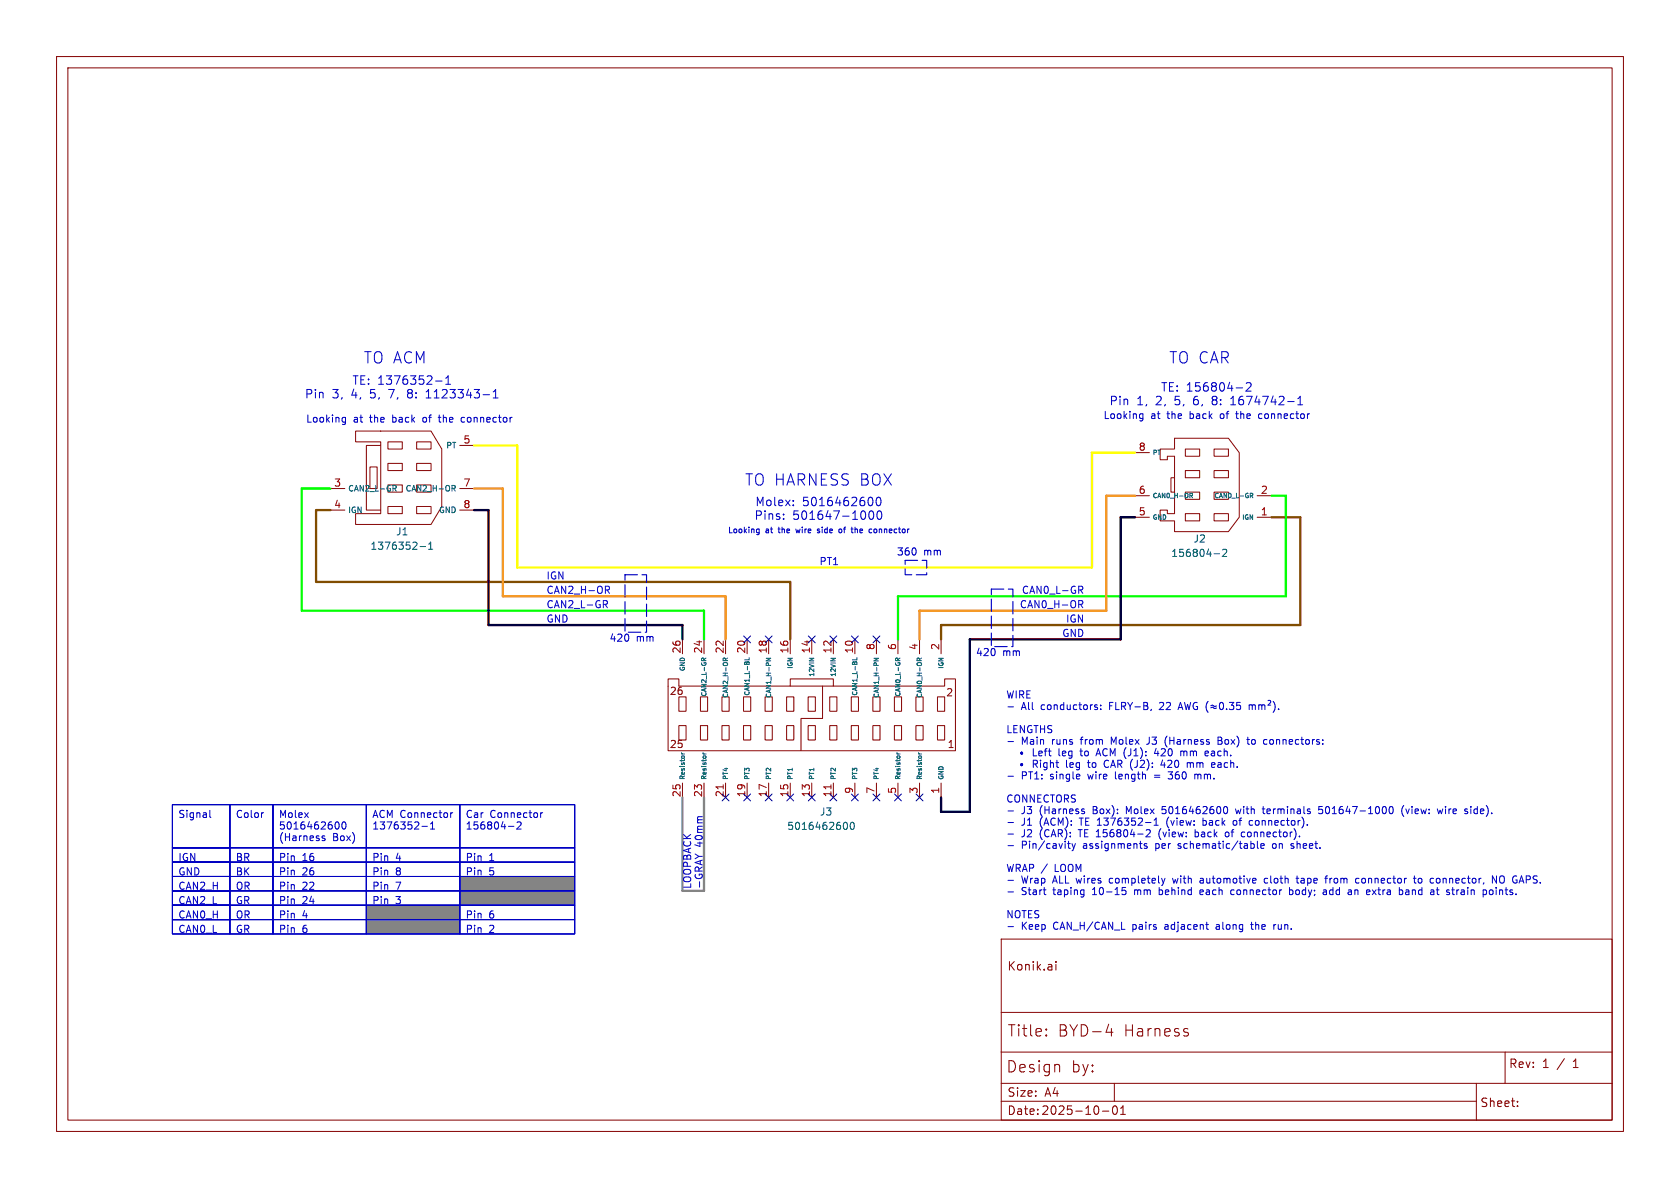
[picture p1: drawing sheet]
<svg xmlns="http://www.w3.org/2000/svg" width="297mm" height="210mm" viewBox="0 0 297 210" stroke-linecap="round" stroke-linejoin="round" font-family="sans-serif">
<g fill="none" stroke="#840000" stroke-width=".18">
<path d="M10 10h277v190h-277zM12 12h273v186h-273zM177 179h108M177 166h108v32h-108zM186.7 170v.1M186.7 170.5v1M177 191.5h108M177 186h108M177 194.7h84M185 183h.1l-.1 .1M185 183h-.1l.1 .1M185 181.9v.2"/>
<path d="M185 183v.1M185 181.9l.1 .1-.1 .1M185 181.9l-.1 .1 .1 .1M187.2 188.3l.1 1.2M194.9 196.4h1.1M196 181l-.5 1.5h1.3M196.5 181.8v1.3M196.8 195.6l.2-.1a.81 .81 0 0 1 .6 .6 .81 .81 0 0 1-.3 .8l-.1 .1a.81 .81 0 0 1-.4-1.4zM197 191.5v3.2M198.1 197h.9M198.1 195.9l.4-.4v1.5M209.8 182.5l.3 .3-.1 .2-.2 .1"/>
<path d="M209.8 181.8l.2 .1M261 191.5v6.5M266.1 186v5.5M268.3 195.5v.1M268.3 194.7v.1"/>
</g>
<g fill="#848484">
<path d="M81.3 154.9h20.3v2.6h-20.3z"/>
<path d="M81.3 157.5h20.3v2.5h-20.3z"/>
<path d="M64.8 160h16.5v2.6h-16.5z"/>
<path d="M64.8 162.6h16.5v2.5h-16.5z"/>
</g>
<g fill="none" stroke="#840000" stroke-width=".18">
<path d="M62.9 76.2h13.3l1.9 3.2v10.1l-1.9 3.2h-13.3v-1.9h4.4v-.6h-2.5v-11.5h2.5v-.6h-4.4zM67.3 78.7v11.5M68.6 78.1h2.5v1.3h-2.5zM73.7 78.1h2.5v1.3h-2.5zM81.3 78.7h2.5M205.1 79.4h2.5v-1.9h9.6l1.9 2.5v11.4l-1.9 2.6h-9.6v-1.9h-2.5v-1.9h1.3v.6h1.2v-3.8h-.6v-2.5h.6v-3.9h-1.2v.7h-1.3zM209.5 79.4h2.6v1.2h-2.6zM214.6 79.4h2.6v1.2h-2.6zM58.4 90.2h2.6M58.4 86.4h2.6M65.4 82.6h1.3v3.8h-1.3zM68.6 89.5h2.5v1.3h-2.5z"/>
<path d="M68.6 85.7h2.5v1.3h-2.5zM68.6 81.9h2.5v1.3h-2.5zM73.7 89.5h2.5v1.3h-2.5zM73.7 85.7h2.5v1.3h-2.5zM73.7 81.9h2.5v1.3h-2.5zM81.3 90.2h2.5M81.3 86.4h2.5M200.7 80h2.5M200.7 87.6h2.5M200.7 91.4h2.5M207.6 84.5v2.5M209.5 83.2h2.6v1.3h-2.6z"/>
<path d="M209.5 87h2.6v1.3h-2.6zM209.5 90.8h2.6v1.3h-2.6zM214.6 83.2h2.6v1.3h-2.6zM214.6 87h2.6v1.3h-2.6zM214.6 90.8h2.6v1.3h-2.6zM222.2 87.6h2.6M222.2 91.4h2.6M120.6 113v2.6M124.5 113v2.6M128.3 113v2.6M132.1 113v2.6M135.9 113v2.6"/>
<path d="M139.7 113v2.6M143.5 113v2.6M147.3 113v2.6M151.1 113v2.6M154.9 113v2.6M158.7 113v2.6M162.6 113v2.6M166.4 113v2.6M118.1 120h1.9v1.3h19.7v-1.3h7.6v1.3h19.7v-1.3h1.9v12.7h-50.8zM120 123.2h1.3v2.5h-1.3zM120 128.3h1.3v2.5h-1.3zM120.6 138.4v2.6"/>
<path d="M123.8 123.2h1.3v2.5h-1.3zM123.8 128.3h1.3v2.5h-1.3zM124.5 138.4v2.6M127.6 123.2h1.3v2.5h-1.3zM127.6 128.3h1.3v2.5h-1.3zM128.3 138.4v2.6M131.4 123.2h1.3v2.5h-1.3zM131.4 128.3h1.3v2.5h-1.3zM132.1 138.4v2.6M135.3 123.2h1.2v2.5h-1.2zM135.3 128.3h1.2v2.5h-1.2zM135.9 138.4v2.6"/>
<path d="M139.1 123.2h1.2v2.5h-1.2zM139.1 128.3h1.2v2.5h-1.2zM139.7 121.3h7.6M139.7 138.4v2.6M142.9 123.2h1.2v2.5h-1.2zM142.9 128.3h1.2v2.5h-1.2zM143.5 138.4v2.6M145.4 121.3v5.7h-3.8v5.7M146.7 123.2h1.3v2.5h-1.3zM146.7 128.3h1.3v2.5h-1.3zM147.3 138.4v2.6M150.5 123.2h1.3v2.5h-1.3z"/>
<path d="M150.5 128.3h1.3v2.5h-1.3zM151.1 138.4v2.6M154.3 123.2h1.3v2.5h-1.3zM154.3 128.3h1.3v2.5h-1.3zM154.9 138.4v2.6M158.1 123.2h1.3v2.5h-1.3zM158.1 128.3h1.3v2.5h-1.3zM158.7 138.4v2.6M161.9 123.2h1.3v2.5h-1.3zM161.9 128.3h1.3v2.5h-1.3zM162.6 138.4v2.6M165.7 123.2h1.3v2.5h-1.3z"/>
<path d="M165.7 128.3h1.3v2.5h-1.3zM166.4 138.4v2.6"/>
</g>
<g fill="none" stroke="#006464" stroke-width=".18">
<path d="M69.5 85.8h.4l.1 .2-.1 .3h-.4M69.7 86.3l.3 .5M74.3 96.6h.9M75.8 97.1h.7M75.8 96.2l.3-.4v1.3M79.9 85.8h.4l.2 .2-.1 .3h-.5M80.1 86.3l.4 .5M210.4 87.2h.3l.1 .1-.1 .3h-.3M210.6 87.6l.2 .4M214.6 97.9h1M216.1 97.2l.5-.1 .3 .4-.8 .9h.8M221 87.2h.3l.2 .1-.1 .3h-.4"/>
<path d="M221.2 87.6l.3 .4M124 116.8v-.3l.2-.2 .2 .1v.4M124.8 116.3l-.4 .3M127.8 116.8v-.3l.2-.2 .2 .1 .1 .4M128.6 116.3l-.3 .3M132.4 116.3v.3h-.8M135.5 116.4h.8l-.8 .4h.8M143.1 116.4h.8l-.8 .4M146.9 116.4h.8l-.8 .4M151.5 116.3v.3h-.8M154.5 116.4h.8l-.8 .4h.8M158.3 116.8v-.3l.2-.2 .2 .1v.4"/>
<path d="M159.1 116.3l-.4 .3M162.1 116.8v-.3l.2-.2 .2 .1v.4M162.9 116.3l-.4 .3M120.5 133.3h.5M120.5 133.1l.1 .2M124.3 133.3h.5M124.3 133.1l.1 .2M158.6 133.3h.5M158.6 133.1l.1 .2M162.4 133.3h.5M162.4 133.1l.1 .2M149.4 145.4a.68 .68 0 0 1 .4 .6 .68 .68 0 0 1-.4 .6"/>
<path d="M150.4 145.5l.2-.1a.68 .68 0 0 1 .4 .6 .68 .68 0 0 1-.4 .6l-.2-.1-.1-.4z"/>
</g>
<path d="M127.9 138.7v.8M146.9 138.7v.8" fill="none" stroke="#a90000" stroke-width=".18"/>
<path d="M106.7 106.2h.4l.3 .2-.1 .4h-.6M107 106.8l.4 .6M107 103.6h.5l.2 .3-.1 .3-.6 .1M107.3 104.3l.4 .6M190.7 106.2h.5l.2 .2-.1 .4h-.6M190.7 103.6h.5l.2 .3-.1 .3-.6 .1M191 106.8l.4 .6M191 104.3l.4 .6" fill="none" stroke="#00f" stroke-width=".18"/>
<g fill="none" stroke="#0000c2" stroke-width=".18">
<path d="M60.7 73.8h.4M61.1 73.8v1l-.1 .2h-.3M61.1 74.6h-.4M75.3 70.3h.9M75.5 69.2l-.2 .1M77 67.4h1.2M77.5 73.8h.5M77.7 73.4v1.2M78.8 67.9h.9M78.8 66.9l.4-.5v1.5M82 73.8h-.4l-.1 .2 .1 .5 .4 .1M85.4 69.8h1.1"/>
<path d="M87.2 70.3h.8M87.2 69.3l.4-.5v1.5M201.7 73.1l.4 .1M202.1 73.1v1.1l-.2 .2h-.3M202.1 73.9l-.4 .1M217.6 71.6h.8M217.7 70.4l-.1 .1M218.4 73.1h.5M218.5 68.6h1.2M218.6 72.7l.1 1.2M220.3 67.8l.6-.2 .2 .2 .1 .3-.9 1h.9M223 73.1l-.4 .1-.1 .2 .1 .5 .4 .1"/>
<path d="M227.6 71h1.2M229.4 71.6h.9M229.4 70.5l.5-.4v1.5M133.8 94.1h.4M133.8 93.6h.4M134.2 93.5v.8l-.3 .2M138.5 91.7v.1M138.5 90.9v.1M140.2 89.3v.1M140.2 88.5v.1M140.7 93.5l.2 .7M144.5 94.1l.3 .1"/>
<path d="M144.8 93.5l-.3 .2v.1l.3 .1M148.4 93.6l.1-.1 .3 .1-.1 .5h-.3zM151.2 93.2v1M151.3 93.5l-.1 .1M154 90.3a.81 .81 0 0 1 .5 .6 .81 .81 0 0 1-.3 .8l-.1 .1a.81 .81 0 0 1-.4-1.3M154 87.9a.94 .94 0 0 1 0 1.5M154.8 93.5l-.3 .2v.4l.3 .1M155 88l.2-.1a.81 .81 0 0 1 .6 .6 .81 .81 0 0 1-.3 .8l-.1 .1a.81 .81 0 0 1-.4-1.4zM155.2 90.5l.2-.2a.81 .81 0 0 1 .6 .6 .81 .81 0 0 1-.3 .8l-.2 .1a.81 .81 0 0 1-.3-1.3zM178.2 125h1M178.2 131.1h1M178.2 137.2h1"/>
<path d="M190.9 132.8h.5M191.1 132.3v1.3M192.2 134.8h.5M192.4 134.4l.1 1.2M193.7 125l.3 .1v.2l-.1 .1h-.3M193.7 124.6l.3 .1M193.9 133.3h.6M194.2 132.3l-.5 1.3M194.6 125.3v.1M194.6 124.7v.1M195.3 134.7v.7l.3 .3M203 131.5l-.3 .1"/>
<path d="M204.1 137h1M204.1 137.4h1M204.4 132.3l-.3 .9h.8M204.7 132.8v.8M205.5 134.3l-.3 .9h.8M205.8 134.8v.9M206.3 130.1a1.46 1.46 0 0 0 0 2M206.5 137.6l.5 .1M207.3 136.4l-.4 .5h.1M208.3 125.4l.4-1.2 .4 1.2M208.4 125.1h.6M209.2 132.8l.1 .2"/>
<path d="M209.3 133v.6M209.3 132.8v.2M209.4 124.2l.3 1.2 .3-.9 .2 .9 .3-1.2M210 134.9l.3-.1 .1 .2M210.4 135v.7M210.9 134.9l-.3-.1-.2 .2M211.2 136.9v.8M211.2 137l.4-.1 .2 .1M211.6 124.2a.59 .59 0 0 0-.7 .6 .59 .59 0 0 0 .7 .6l.1-.5h-.2M213.6 132.8v.3l-.6 .1M213.6 124a1.46 1.46 0 0 0 0 1.9M214.1 125.1l.2-.1 .5 .3 .2-.2"/>
<path d="M214.1 124.8l.2-.1 .5 .2 .2-.1M214.2 133.2v.4M214.7 134.9l.1 .2-.6 .1M215.3 130.9h.5M215.3 135.2v.4M215.7 124.3l.2-.1a.68 .68 0 0 1 .4 .6 .68 .68 0 0 1-.4 .6l-.2-.1-.1-.3zM215.8 130.9l.1 .1M215.9 130.4l-.6-.1v1.3l.6-.1M215.9 130.8l-.1 .1M216.8 125.3v.1M217.3 124.2h.8l-.4 .5 .4 .1v.5l-.2 .1-.6-.1M219.3 124.2h-.6l-.1 .6 .2-.1h.4l.1 .2v.4l-.2 .1-.5-.1"/>
<path d="M220.4 130.7h.5M220.6 130.3v1.1l.3 .2M220.8 124.7l.4-.1 .2 .2M220.8 124.6v.8M221.4 124.8l.2-.2 .3 .1v.7M221.4 124.8v.6M222.5 124.7l.4-.1 .2 .2M222.5 124.6v.8M223.1 124.8l.2-.2 .3 .1v.7M223.1 124.8v.6M223.6 130.7l.4 .1M224 131.5l-.4 .1"/>
<path d="M224.2 123.9l.3-.1 .1 .2v.2l-.4 .5h.4M225.1 124a1.46 1.46 0 0 1 0 1.9M226 125.3v.1M30.5 142.2h10.1v7.7h-10.1zM30.5 149.9h10.1v2.5h-10.1zM30.5 152.4h10.1v2.5h-10.1zM30.5 154.9h10.1v2.6h-10.1zM30.5 157.5h10.1v2.5h-10.1zM30.5 142.2h71.1v22.9h-71.1zM30.5 149.9h71.1M30.5 152.4h10.1M30.5 154.9h10.1"/>
<path d="M30.5 157.5h10.1M37.1 143.2v1.1l.2 .2M40.6 142.2h7.7v7.7h-7.7zM40.6 149.9h7.7v2.5h-7.7zM40.6 152.4h7.7v2.5h-7.7zM40.6 154.9h7.7v2.6h-7.7zM40.6 157.5h7.7v2.5h-7.7zM40.6 142.2v22.9M46.6 143.7h-.3M48.3 142.2h16.5v7.7h-16.5zM48.3 149.9h16.5v2.5h-16.5zM48.3 152.4h16.5v2.5h-16.5z"/>
<path d="M48.3 154.9h16.5v2.6h-16.5zM48.3 157.5h16.5v2.5h-16.5zM48.3 142.2v22.9M56.9 148l.6 .4-.2 .2-.4-.1M57.4 147.8h-.3l-.2 .1M59.5 145.3a.68 .68 0 0 1 .5 .6 .68 .68 0 0 1-.5 .7M60.6 145.4l.1-.1a.68 .68 0 0 1 .5 .6 .68 .68 0 0 1-.5 .7l-.1-.2-.2-.3zM64.8 142.2h16.5v7.7h-16.5zM64.8 149.9h16.5v2.5h-16.5zM64.8 152.4h16.5v2.5h-16.5zM64.8 154.9h16.5v2.6h-16.5zM64.8 157.5h16.5v2.5h-16.5z"/>
<path d="M64.8 142.2v22.9M74.6 146.1h1M76.1 146.6h.7M76.3 145.5l-.2 .2M76.5 145.3v1.3M79.7 143.7v.8M80 143.7l-.3 .2M81.3 142.2h20.3v7.7h-20.3zM81.3 149.9h20.3v2.5h-20.3zM81.3 152.4h20.3v2.5h-20.3zM81.3 154.9h20.3v2.6h-20.3zM81.3 157.5h20.3v2.5h-20.3z"/>
<path d="M81.3 142.2v22.9M89.9 146.1h1M92.1 145.5v.3l-.8 .8h.8M95.6 143.7v.8M95.9 143.7l-.3 .2M122.9 151l.7 .4M178.2 143.4h1M178.2 145.4h1M178.2 147.4h1M178.2 149.5h1M178.2 155.6h1M178.2 157.7h1"/>
<path d="M184.8 158.2h.1M188.9 148.7v1.1l.3 .2M189.5 149.1l.3 .9M189.8 150l-.3 .4M190.1 149.1l-.3 .9M191.6 143.4l.1 .2-.1 .2M191.6 143l.1 .1M198.5 157.4h-.1M198.8 157.4l.3 .2-.1 .4-.2 .2-.4-.1M202.5 145.4h1M202.8 149.2l-.3-.1-.2 .2v.2l.5 .1v.3h-.5M203.1 146.7l.3 .2-.1 .3-.7 .7h.8"/>
<path d="M204 145.9h.8M204 145l.4-.4v1.3M204.9 156.9v1.3M204.9 158.1l.2 .1M205 146.8l-.1 .5 .1 .7M205.4 155.3l.3 .8M205.4 143.7l.2 .1M205.7 156.1l-.2 .3M206 155.3l-.3 .8M206.1 142.6h-.6l-.1 .6 .2-.1M206.4 144.8l-.1 .5 .1 .7M207.3 155.3l.2 .8"/>
<path d="M211.3 147.9h.3M211.3 146.7v1.2M212.6 157.3h-.3l-.2 .2 .1 .6 .4 .1M212.6 155.3h-.4M212.6 155.6h-.3l-.2 .2 .1 .2 .4 .1M212.7 145.8l.3 .1M212.7 144.6v1.3M212.7 157.6l-.6 .1M213 145l-.3 .1M216.4 142.7l.2-.1a.68 .68 0 0 1 .4 .6 .68 .68 0 0 1-.4 .6l-.2-.1M217.1 147.1h-.3l-.2 .2 .1 .5 .1 .1h.3M218.2 157.4l-.4-.1-.2 .2 .1 .6h.5"/>
<path d="M218.4 143l.3 .8 .2-.6M218.5 145.1l-.3-.1-.2 .3 .1 .5 .1 .1 .3-.1M219.7 147.1h.4M220.1 147.9h-.4M221.1 145l.3 .1M221.4 145.8l-.3 .1M221.6 149.2l.1 .5-.2 .3M222.3 148.7v1.1l.2 .2M223 149.2v.7h.4M223.1 143h.5M223.3 142.6v1.1l.3 .1M223.4 149.2l.1 .2-.6 .2"/>
<path d="M224.1 155.3h-.4l-.2 .2 .1 .5h.5M225.1 149.2l-.1 .2 .1 .5M228 157.4l.3-.1 .3 .2-.1 .6h-.5M228 156.9v1.3M228.2 149.9l.4 .1M228.3 149.2v.3l.3 .1M229.1 155.3h.5M229.3 154.8v1.1l.3 .2M233.8 142.6h-.6l-.1 .6 .5-.1 .2 .2M233.8 143.6l-.2 .2-.5-.1M234 158.1h.5M234.2 155.3h.5"/>
<path d="M234.4 157.4l.1 .8M234.5 157.6l-.5 .1M234.7 154.8l-.3 .1M235.1 155.3v.8M235.2 155.3l-.1 .2M238.7 157.3l.2 .2v.7M238.9 158.1l-.1 .1M238.9 157.6l-.1 .1M239.8 155.3h.5M239.8 156h.5M240.8 155.4v.6M242.6 157.3l.7 .9"/>
<path d="M243.3 157.3l-.7 .9M245.8 142.6h.1a.68 .68 0 0 1 .4 .6 .68 .68 0 0 1-.4 .6 .84 .84 0 0 1-.1-1.2zM247.9 157.4v.6M248.2 142.4a1.46 1.46 0 0 0 0 1.9M248.5 157.4h.5M248.5 143l.3 .8M249 157.7h-.3l-.2 .1v.3l.5 .1M249.9 155.3h.4M250 154.8v1.1l.3 .2M251.3 155.4l-.3-.1-.3 .2 .1 .5 .3 .1 .2-.1M253.9 157.3h.5M254.1 156.9v1.1l.3 .2"/>
<path d="M254.1 143l.2 .8 .3-.6 .2 .6 .3-.8M254.5 155.3h-.3l-.3 .2 .1 .5 .2 .1 .3-.1M257.5 157.3v.9M257.8 157.3l-.3 .2M260 142.6v.1M260 143v.8M263.4 157.4l.3-.1 .3 .2v.4l-.3 .3-.3-.1-.1-.2zM264.6 154.8v1.3l-.8-1.3v1.3M265.7 154.8a.43 .43 0 0 0-.6 .5v.4a.43 .43 0 0 0 .6 .4M30.5 160h10.1v2.6h-10.1zM30.5 162.6h10.1v2.5h-10.1zM30.5 160h10.1"/>
<path d="M30.5 162.6h10.1M40.6 160h7.7v2.6h-7.7zM40.6 162.6h7.7v2.5h-7.7zM48.3 160h16.5v2.6h-16.5zM48.3 162.6h16.5v2.5h-16.5zM64.8 160h16.5v2.6h-16.5zM64.8 162.6h16.5v2.5h-16.5zM81.3 160h20.3v2.6h-20.3zM81.3 162.6h20.3v2.5h-20.3zM178.2 163.8h1M213.2 163.4h.4M213.5 164.3h.1"/>
<path d="M215.2 163.4l-.2 .1M215.2 163.8l-.2 .2 .2 .3M221.1 163.4h.5M221.3 163v1.1l.3 .2M225.2 163.4v.9M225.6 163.4l-.4 .3"/>
</g>
<path d="M83.8 78.7h7.6v21.6h101.6v-20.3h7.7" fill="none" stroke="#ff0" stroke-width=".41"/>
<path d="M83.8 86.4h5.1v19h39.4v7.6M200.7 87.6h-5.1v20.4h-33v5" fill="none" stroke="#f90" stroke-width=".41"/>
<path d="M58.4 86.4h-5.1v21.6h71.2v5M224.8 87.6h2.5v17.8h-68.6v7.6" fill="none" stroke="#0f0" stroke-width=".41"/>
<path d="M58.4 90.2h-2.5v12.7h83.8v10.1M224.8 91.4h5.1v19.1h-63.5v2.5" fill="none" stroke="#804d00" stroke-width=".41"/>
<path d="M83.8 90.2h2.6v20.3h34.2v2.5M200.7 91.4h-2.6v21.6h-26.7v30.5h-5v-2.5" fill="none" stroke="#000" stroke-width=".41"/>
<path d="M120.6 141v16.5h3.9v-16.5" fill="none" stroke="#848484" stroke-width=".41"/>
<g fill="none" stroke="#000084" stroke-width=".18">
<path d="M131.5 112.4l1.2 1.2M132.7 112.4l-1.2 1.2M135.3 112.4l1.2 1.2M136.5 112.4l-1.2 1.2M142.9 112.4l1.2 1.2M144.1 112.4l-1.2 1.2M146.7 112.4l1.2 1.2M147.9 112.4l-1.2 1.2M150.5 112.4l1.2 1.2M151.7 112.4l-1.2 1.2M154.3 112.4l1.2 1.2M155.5 112.4l-1.2 1.2"/>
<path d="M127.7 140.4l1.2 1.2M128.9 140.4l-1.2 1.2M131.5 140.4l1.2 1.2M132.7 140.4l-1.2 1.2M135.3 140.4l1.2 1.2M136.5 140.4l-1.2 1.2M139.1 140.4l1.2 1.2M140.3 140.4l-1.2 1.2M142.9 140.4l1.2 1.2M144.1 140.4l-1.2 1.2M146.7 140.4l1.2 1.2M147.9 140.4l-1.2 1.2"/>
<path d="M150.5 140.4l1.2 1.2M151.7 140.4l-1.2 1.2M154.3 140.4l1.2 1.2M155.5 140.4l-1.2 1.2M158.1 140.4l1.3 1.2M159.4 140.4l-1.3 1.2M162 140.4l1.2 1.2M163.2 140.4l-1.2 1.2"/>
</g>
<path d="M160 99.1h3.8v2.5h-3.8zM110.5 101.6h3.8v10.2h-3.8zM175.3 104.1h3.8v10.2h-3.8z" fill="none" stroke="#0000c2" stroke-width=".2" stroke-dasharray="2.2 .8"/>
<g font-size="2.8" fill="#0000c2">
<text x="64.2" y="64.5">TO ACM</text>
<text x="206.6" y="64.5">TO CAR</text>
<text x="131.7" y="86.1">TO HARNESS BOX</text>
</g>
<g font-size="2.8" fill="#840000">
<text x="178" y="183.5">Title:</text>
<text x="186.9" y="183.5">BYD-4</text>
<text x="198.6" y="183.5">Harness</text>
<text x="177.8" y="189.8">Design</text>
<text x="189.3" y="189.8">by:</text>
</g>
<g font-size="2.1" fill="#0000c2">
<text x="53.8" y="70.6">Pin</text>
<text x="58.7" y="70.6">3,</text>
<text x="62.1" y="70.6">4,</text>
<text x="62.2" y="68.2">TE: 1376352-1</text>
<text x="65.6" y="70.6">5,</text>
<text x="69" y="70.6">7,</text>
<text x="72.5" y="70.6">8:</text>
<text x="75.9" y="70.6">1123343-1</text>
<text x="196.1" y="71.8">Pin</text>
<text x="200.9" y="71.8">1,</text>
<text x="204.4" y="71.8">2,</text>
<text x="205.2" y="69.4">TE: 156804-2</text>
<text x="207.8" y="71.8">5,</text>
<text x="211.3" y="71.8">6,</text>
<text x="214.7" y="71.8">8:</text>
<text x="218.2" y="71.8">1674742-1</text>
<text x="133.5" y="89.7">Molex:</text>
<text x="141.8" y="89.7">5016462600</text>
<text x="133.3" y="92.1">Pins:</text>
<text x="140.1" y="92.1">501647-1000</text>
</g>
<g font-size="2.1" fill="#840000">
<text x="178" y="171.8">Konik.ai</text>
<text x="266.7" y="189">Rev:</text>
<text x="272.6" y="189">1</text>
<text x="275.4" y="189">/</text>
<text x="278.2" y="189">1</text>
<text x="178" y="197.3">Date: 2025-10-01</text>
<text x="178" y="194.1">Size:</text>
<text x="184.7" y="194.1">A4</text>
<text x="261.6" y="195.9">Sheet:</text>
</g>
<g font-size="1.8" fill="#0000c2">
<text x="54" y="74.9">Looking</text>
<text x="62.5" y="74.9">at</text>
<text x="65.5" y="74.9">the</text>
<text x="69.6" y="74.9">back</text>
<text x="75.2" y="74.9">of</text>
<text x="78.3" y="74.9">the</text>
<text x="82.4" y="74.9">connector</text>
<text x="195" y="74.3">Looking</text>
<text x="203.4" y="74.3">at</text>
<text x="206.5" y="74.3">the</text>
<text x="210.6" y="74.3">back</text>
<text x="216.2" y="74.3">of</text>
<text x="219.2" y="74.3">the</text>
<text x="223.4" y="74.3">connector</text>
<text x="158.5" y="98.4">360</text>
<text x="163.3" y="98.4">mm</text>
<text x="107.7" y="113.6">420</text>
<text x="112.5" y="113.6">mm</text>
<text x="172.4" y="116.2">420</text>
<text x="177.2" y="116.2">mm</text>
<text x="177.8" y="123.7">WIRE</text>
<text x="180.5" y="125.7">All</text>
<text x="184.1" y="125.7">conductors:</text>
<text x="196.4" y="125.7">FLRY-B,</text>
<text x="205.5" y="125.7">22</text>
<text x="177.8" y="129.8">LENGTHS</text>
<text x="180.5" y="131.9">Main</text>
<text x="186.1" y="131.9">runs</text>
<text x="191.4" y="131.9">from</text>
<text x="196.9" y="131.9">Molex</text>
<text x="203.4" y="131.9">J3</text>
<text x="206.8" y="131.9">(Harness</text>
<text x="216.4" y="131.9">Box)</text>
<text x="221.8" y="131.9">to</text>
<text x="224.9" y="131.9">connectors:</text>
<text x="180.1" y="133.9">þÿ &quot;Left</text>
<text x="180.1" y="135.9">þÿ &quot;Right</text>
<text x="180.5" y="138">PT1:</text>
<text x="185.8" y="138">single</text>
<text x="187.6" y="133.9">leg</text>
<text x="189" y="135.9">leg</text>
<text x="191.7" y="133.9">to</text>
<text x="192.6" y="138">wire</text>
<text x="193" y="135.9">to</text>
<text x="194.7" y="133.9">ACM (J1):</text>
<text x="196.1" y="135.9">CAR (J2):</text>
<text x="197.6" y="138">length</text>
<text x="205.4" y="133.9">420</text>
<text x="206.5" y="135.9">420</text>
<text x="207.4" y="138">360</text>
<text x="210.2" y="133.9">mm</text>
<text x="211.3" y="135.9">mm</text>
<text x="212.2" y="138">mm.</text>
<text x="214.7" y="133.9">each.</text>
<text x="215.9" y="135.9">each.</text>
<text x="177.8" y="142.1">CONNECTORS</text>
<text x="31.4" y="144.9">Signal</text>
<text x="41.6" y="144.9">Color</text>
<text x="49.2" y="144.9">Molex</text>
<text x="49.2" y="147">5016462600</text>
<text x="49.2" y="149">(Harness</text>
<text x="58.8" y="149">Box)</text>
<text x="65.7" y="144.9">ACM Connector</text>
<text x="65.7" y="147">1376352-1</text>
<text x="82.2" y="144.9">Car</text>
<text x="82.2" y="147">156804-2</text>
<text x="86.6" y="144.9">Connector</text>
<text x="124.4" y="149.8" transform="rotate(-90 124.4 149.8)">40mm</text>
<text x="180.5" y="144.1">J3</text>
<text x="180.5" y="146.2">J1</text>
<text x="180.5" y="148.2">J2</text>
<text x="183.9" y="144.1">(Harness</text>
<text x="183.9" y="146.2">(ACM):</text>
<text x="183.9" y="148.2">(CAR):</text>
<text x="191" y="148.2">TE 156804-2</text>
<text x="191.2" y="146.2">TE 1376352-1</text>
<text x="193.5" y="144.1">Box):</text>
<text x="199.5" y="144.1">Molex</text>
<text x="205.5" y="148.2">(view:</text>
<text x="206.1" y="144.1">5016462600</text>
<text x="206.9" y="146.2">(view:</text>
<text x="212.1" y="148.2">back</text>
<text x="213.5" y="146.2">back</text>
<text x="217.7" y="148.2">of</text>
<text x="219.1" y="146.2">of</text>
<text x="219.4" y="144.1">with</text>
<text x="220.7" y="148.2">connector).</text>
<text x="222.1" y="146.2">connector).</text>
<text x="224.3" y="144.1">terminals</text>
<text x="234.4" y="144.1">501647-1000</text>
<text x="249.2" y="144.1">(view:</text>
<text x="255.8" y="144.1">wire</text>
<text x="260.8" y="144.1">side).</text>
<text x="31.4" y="152.5">IGN</text>
<text x="31.4" y="155.1">GND</text>
<text x="41.6" y="152.5">BR</text>
<text x="41.6" y="155.1">BK</text>
<text x="49.2" y="152.5">Pin</text>
<text x="49.2" y="155.1">Pin</text>
<text x="53.4" y="152.5">16</text>
<text x="53.4" y="155.1">26</text>
<text x="65.7" y="152.5">Pin</text>
<text x="65.7" y="155.1">Pin</text>
<text x="69.9" y="152.5">4</text>
<text x="69.9" y="155.1">8</text>
<text x="82.2" y="152.5">Pin</text>
<text x="82.2" y="155.1">Pin</text>
<text x="86.4" y="152.5">1</text>
<text x="86.4" y="155.1">5</text>
<text x="177.8" y="154.3">WRAP /</text>
<text x="180.5" y="150.3">Pin/cavity</text>
<text x="186.6" y="154.3">LOOM</text>
<text x="191.6" y="150.3">assignments</text>
<text x="204.5" y="150.3">per</text>
<text x="208.7" y="150.3">schematic/table</text>
<text x="225.6" y="150.3">on</text>
<text x="229.1" y="150.3">sheet.</text>
<text x="31.4" y="157.6">CAN2_H</text>
<text x="31.4" y="160.2">CAN2_L</text>
<text x="41.6" y="157.6">OR</text>
<text x="41.6" y="160.2">GR</text>
<text x="49.2" y="157.6">Pin</text>
<text x="49.2" y="160.2">Pin</text>
<text x="53.4" y="157.6">22</text>
<text x="53.4" y="160.2">24</text>
<text x="65.7" y="157.6">Pin</text>
<text x="65.7" y="160.2">Pin</text>
<text x="69.9" y="157.6">7</text>
<text x="69.9" y="160.2">3</text>
<text x="122.4" y="157.2" transform="rotate(-90 122.4 157.2)">LOOPBACK</text>
<text x="124.4" y="157.2" transform="rotate(-90 124.4 157.2)">-GRAY</text>
<text x="180.5" y="156.4">Wrap</text>
<text x="180.5" y="158.4">Start</text>
<text x="186.2" y="156.4">ALL wires</text>
<text x="186.3" y="158.4">taping</text>
<text x="193.4" y="158.4">10-15</text>
<text x="196.6" y="156.4">completely</text>
<text x="201" y="158.4">mm</text>
<text x="205.5" y="158.4">behind</text>
<text x="208" y="156.4">with</text>
<text x="213" y="158.4">each</text>
<text x="213" y="156.4">automotive</text>
<text x="218.7" y="158.4">connector</text>
<text x="224.6" y="156.4">cloth</text>
<text x="229.2" y="158.4">body;</text>
<text x="230.5" y="156.4">tape</text>
<text x="235.4" y="158.4">add</text>
<text x="235.8" y="156.4">from</text>
<text x="240" y="158.4">an</text>
<text x="241.3" y="156.4">connector</text>
<text x="243.5" y="158.4">extra</text>
<text x="249.4" y="158.4">band</text>
<text x="251.9" y="156.4">to</text>
<text x="254.9" y="156.4">connector,</text>
<text x="255.2" y="158.4">at</text>
<text x="258.2" y="158.4">strain</text>
<text x="264.8" y="158.4">points.</text>
<text x="266.1" y="156.4">NO GAPS.</text>
<text x="31.4" y="162.7">CAN0_H</text>
<text x="31.4" y="165.2">CAN0_L</text>
<text x="41.6" y="162.7">OR</text>
<text x="41.6" y="165.2">GR</text>
<text x="49.2" y="162.7">Pin</text>
<text x="49.2" y="165.2">Pin</text>
<text x="53.4" y="162.7">4</text>
<text x="53.4" y="165.2">6</text>
<text x="82.2" y="162.7">Pin</text>
<text x="82.2" y="165.2">Pin</text>
<text x="86.4" y="162.7">6</text>
<text x="86.4" y="165.2">2</text>
<text x="177.8" y="162.5">NOTES</text>
<text x="180.5" y="164.6">Keep</text>
<text x="186.3" y="164.6">CAN_H/CAN_L</text>
<text x="200.5" y="164.6">pairs</text>
<text x="206.4" y="164.6">adjacent</text>
<text x="215.6" y="164.6">along</text>
<text x="222.1" y="164.6">the</text>
<text x="226.2" y="164.6">run.</text>
</g>
<g font-size="1.8" fill="#a90000">
<text x="81.8" y="78.5">5</text>
<text x="201.2" y="79.8">8</text>
<text x="59" y="89.9">4</text>
<text x="59" y="86.1">3</text>
<text x="81.8" y="89.9">8</text>
<text x="81.8" y="86.1">7</text>
<text x="201.2" y="87.4">6</text>
<text x="222.8" y="87.4">2</text>
<text x="201.2" y="91.2">5</text>
<text x="222.8" y="91.2">1</text>
<text x="120.4" y="115.6" transform="rotate(-90 120.4 115.6)">26</text>
<text x="124.2" y="115.6" transform="rotate(-90 124.2 115.6)">24</text>
<text x="128" y="115.6" transform="rotate(-90 128 115.6)">22</text>
<text x="131.8" y="115.6" transform="rotate(-90 131.8 115.6)">20</text>
<text x="135.6" y="115.6" transform="rotate(-90 135.6 115.6)">18</text>
<text x="139.4" y="115.6" transform="rotate(-90 139.4 115.6)">16</text>
<text x="143.3" y="115.6" transform="rotate(-90 143.3 115.6)">14</text>
<text x="147.1" y="115.6" transform="rotate(-90 147.1 115.6)">12</text>
<text x="150.9" y="115.6" transform="rotate(-90 150.9 115.6)">10</text>
<text x="154.7" y="115" transform="rotate(-90 154.7 115)">8</text>
<text x="158.5" y="115" transform="rotate(-90 158.5 115)">6</text>
<text x="162.3" y="115" transform="rotate(-90 162.3 115)">4</text>
<text x="166.1" y="115" transform="rotate(-90 166.1 115)">2</text>
<text x="120.4" y="141" transform="rotate(-90 120.4 141)">25</text>
<text x="124.2" y="141" transform="rotate(-90 124.2 141)">23</text>
<text x="128" y="141" transform="rotate(-90 128 141)">21</text>
<text x="131.8" y="141" transform="rotate(-90 131.8 141)">19</text>
<text x="135.6" y="141" transform="rotate(-90 135.6 141)">17</text>
<text x="139.4" y="141" transform="rotate(-90 139.4 141)">15</text>
<text x="143.3" y="141" transform="rotate(-90 143.3 141)">13</text>
<text x="147.1" y="141" transform="rotate(-90 147.1 141)">11</text>
<text x="150.9" y="140.4" transform="rotate(-90 150.9 140.4)">9</text>
<text x="154.7" y="140.4" transform="rotate(-90 154.7 140.4)">7</text>
<text x="158.5" y="140.4" transform="rotate(-90 158.5 140.4)">5</text>
<text x="162.3" y="140.4" transform="rotate(-90 162.3 140.4)">3</text>
<text x="166.1" y="140.4" transform="rotate(-90 166.1 140.4)">1</text>
</g>
<g font-size="1.8" fill="#006464">
<text x="69.9" y="94.8">J1</text>
<text x="65.4" y="97.4">1376352-1</text>
<text x="207" y="98.7">156804-2</text>
<text x="210.9" y="96.1">J2</text>
<text x="139.1" y="146.9">5016462600</text>
<text x="144.9" y="144.4">J3</text>
</g>
<g font-size="1.8" fill="#00f">
<text x="144.8" y="100">PT1</text>
<text x="96.5" y="105.1">CAN2_H-OR</text>
<text x="96.5" y="102.5">IGN</text>
<text x="96.5" y="107.6">CAN2_L-GR</text>
<text x="180.2" y="107.6">CAN0_H-OR</text>
<text x="180.6" y="105.1">CAN0_L-GR</text>
<text x="96.5" y="110.1">GND</text>
<text x="187.7" y="112.7">GND</text>
<text x="188.4" y="110.1">IGN</text>
</g>
<g font-size="1.8" fill="#840000">
<text x="118.3" y="123">26</text>
<text x="167.2" y="123.3">2</text>
<text x="118.3" y="132.4">25</text>
<text x="167.4" y="132.4">1</text>
</g>
<g font-size="1.4" fill="#006464">
<text x="78.8" y="79.5">PT</text>
<text x="61.5" y="87.1">CAN2_L-GR</text>
<text x="71.6" y="87.1">CAN2_H-OR</text>
<text x="61.5" y="90.9">IGN</text>
<text x="77.5" y="90.9">GND</text>
</g>
<g font-size="1.4" fill="#0000c2">
<text x="128.6" y="94.5">Looking</text>
<text x="135.3" y="94.5">at</text>
<text x="137.8" y="94.5">the</text>
<text x="141.2" y="94.5">wire</text>
<text x="145.2" y="94.5">side</text>
<text x="149.3" y="94.5">of</text>
<text x="151.8" y="94.5">the</text>
<text x="155.1" y="94.5">connector</text>
</g>
<g font-size="1.1" fill="#006464">
<text x="203.7" y="80.6">PT</text>
<text x="203.7" y="88.3">CAN0_H-OR</text>
<text x="214.5" y="88.3">CAN0_L-GR</text>
<text x="203.7" y="92.1">GND</text>
<text x="219.4" y="92.1">IGN</text>
<text x="121.3" y="118.8" transform="rotate(-90 121.3 118.8)">GND</text>
<text x="140.3" y="118.4" transform="rotate(-90 140.3 118.4)">IGN</text>
<text x="144.1" y="119.8" transform="rotate(-90 144.1 119.8)">12VIN</text>
<text x="147.9" y="119.8" transform="rotate(-90 147.9 119.8)">12VIN</text>
<text x="167" y="118.4" transform="rotate(-90 167 118.4)">IGN</text>
<text x="125.1" y="123.3" transform="rotate(-90 125.1 123.3)">CAN2_L-GR</text>
<text x="128.9" y="123.5" transform="rotate(-90 128.9 123.5)">CAN2_H-OR</text>
<text x="132.7" y="123.2" transform="rotate(-90 132.7 123.2)">CAN1_L-BL</text>
<text x="136.5" y="123.5" transform="rotate(-90 136.5 123.5)">CAN1_H-PN</text>
<text x="151.8" y="123.2" transform="rotate(-90 151.8 123.2)">CAN1_L-BL</text>
<text x="155.6" y="123.5" transform="rotate(-90 155.6 123.5)">CAN1_H-PN</text>
<text x="159.4" y="123.3" transform="rotate(-90 159.4 123.3)">CAN0_L-GR</text>
<text x="163.2" y="123.5" transform="rotate(-90 163.2 123.5)">CAN0_H-OR</text>
<text x="121.3" y="137.9" transform="rotate(-90 121.3 137.9)">Resistor</text>
<text x="125.1" y="137.9" transform="rotate(-90 125.1 137.9)">Resistor</text>
<text x="128.9" y="137.9" transform="rotate(-90 128.9 137.9)">PT4</text>
<text x="132.7" y="137.9" transform="rotate(-90 132.7 137.9)">PT3</text>
<text x="136.5" y="137.9" transform="rotate(-90 136.5 137.9)">PT2</text>
<text x="140.3" y="137.9" transform="rotate(-90 140.3 137.9)">PT1</text>
<text x="144.1" y="137.9" transform="rotate(-90 144.1 137.9)">PT1</text>
<text x="147.9" y="137.9" transform="rotate(-90 147.9 137.9)">PT2</text>
<text x="151.8" y="137.9" transform="rotate(-90 151.8 137.9)">PT3</text>
<text x="155.6" y="137.9" transform="rotate(-90 155.6 137.9)">PT4</text>
<text x="159.4" y="137.9" transform="rotate(-90 159.4 137.9)">Resistor</text>
<text x="163.2" y="137.9" transform="rotate(-90 163.2 137.9)">Resistor</text>
<text x="167" y="137.9" transform="rotate(-90 167 137.9)">GND</text>
</g>
</svg>
